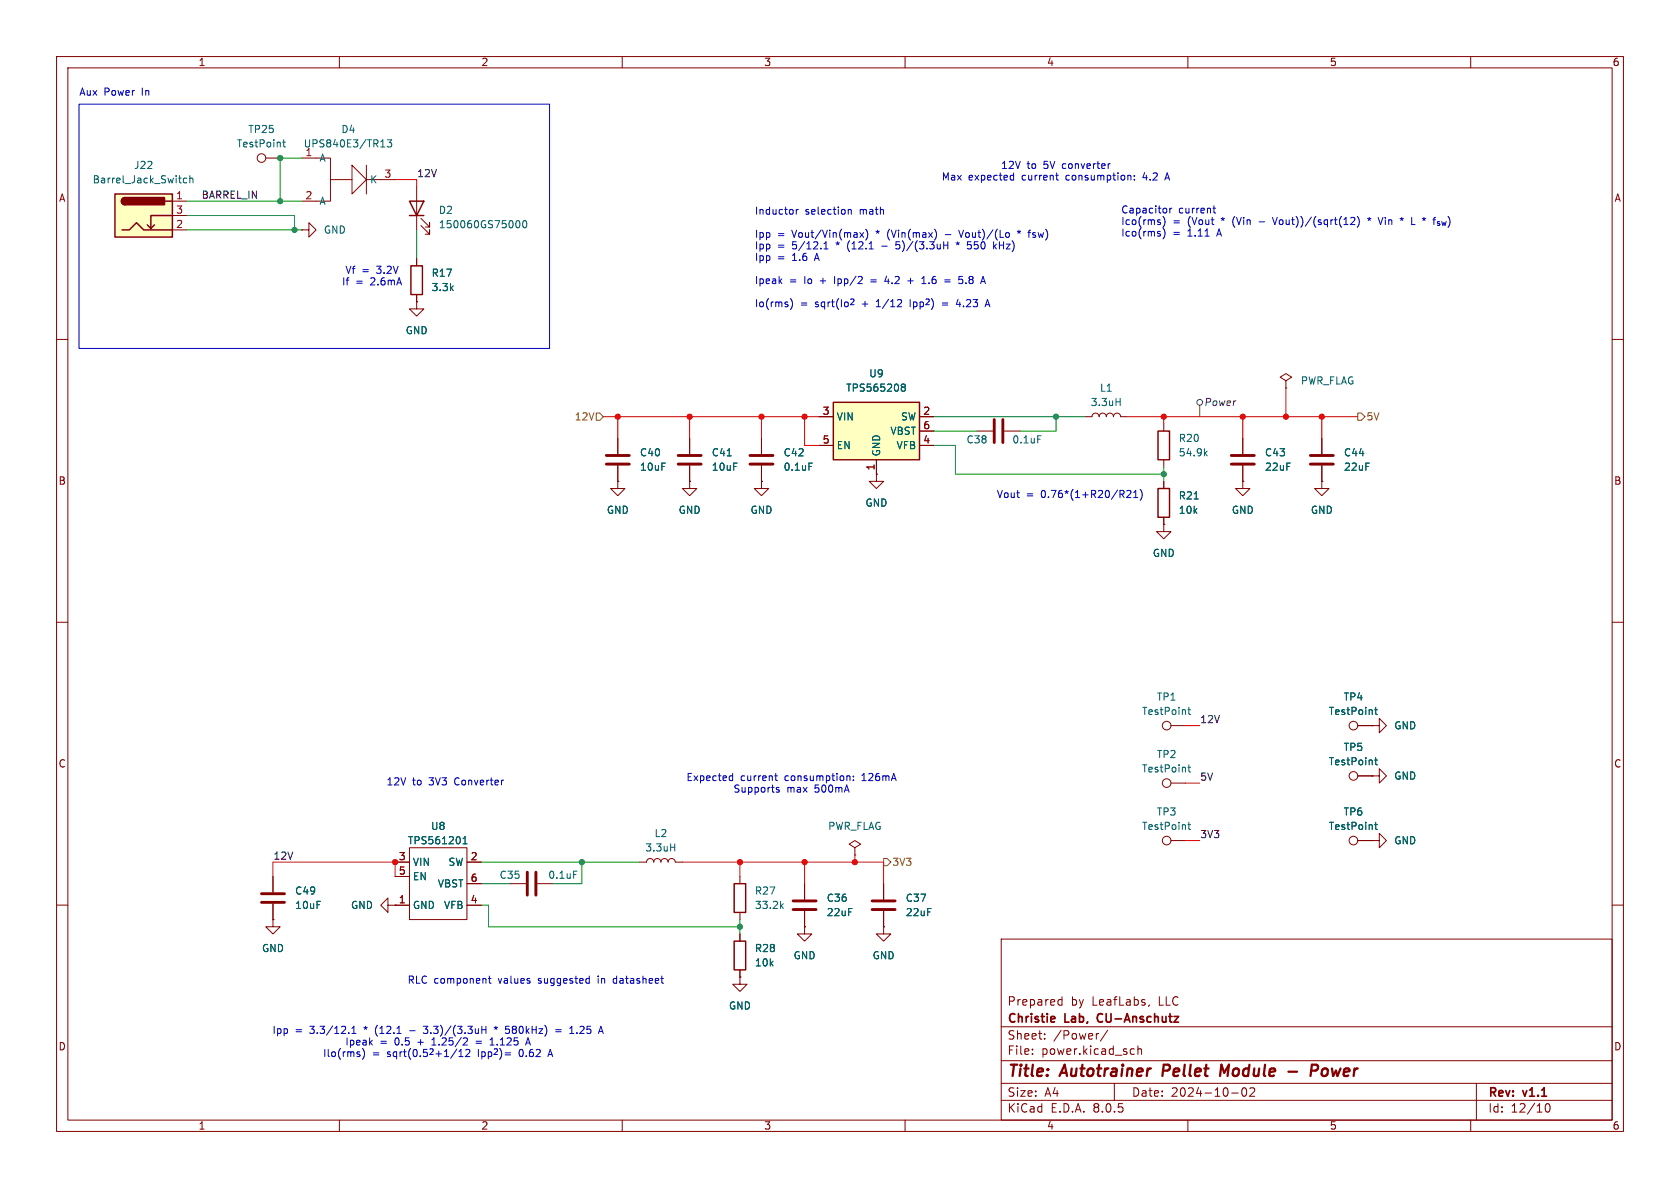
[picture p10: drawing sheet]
<svg xmlns="http://www.w3.org/2000/svg" width="297mm" height="210mm" viewBox="0 0 297 210" stroke-linecap="round" stroke-linejoin="round" font-family="sans-serif">
<g fill="none" stroke="#840000" stroke-width=".18">
<path d="M10 10h277v190h-277zM12 12h273v186h-273zM60 10v2M110 10v2M160 10v2M210 10v2M260 10v2M73.7 33v7.6M74.4 39.9l1.5 1.5v-.8v.8h-.7M74.4 38.6l1.5 1.5v-.7v.7h-.7M10 60h2M53.3 40.6h1.3v-1.2l1.3 1.2-1.3 1.3v-1.3"/>
<path d="M53.3 40.6h.1M73.7 53.3v1.3h1.2l-1.2 1.3-1.3-1.3h1.3M73.7 53.3h.1M73.7 45.7v1.3M73.7 52.1v1.2M285 60h2M109.2 77.5v2.8M121.9 77.5v2.8M233.7 77.5v2.8M109.2 85.1v1.3h1.3l-1.3 1.2-1.3-1.2h1.3M109.2 85.1h.1M109.2 82.3v2.8"/>
<path d="M121.9 85.1v1.3h1.3l-1.3 1.2-1.3-1.2h1.3M121.9 85.1h.1M121.9 82.3v2.8M134.6 85.1v1.3h1.3l-1.3 1.2-1.3-1.2h1.3M134.6 85.1h.1M205.7 92.7v1.3h1.3l-1.3 1.3-1.2-1.3h1.2M205.7 92.7h.1M205.7 85.1v1.3M205.7 91.4v1.3M219.7 85.1v1.3h1.3l-1.3 1.2-1.3-1.2h1.3M219.7 85.1h.1M233.7 85.1v1.3h1.2l-1.2 1.2-1.3-1.2h1.3"/>
<path d="M233.7 85.1h.1M233.7 82.3v2.8M10 110h2M285 110h2M10 160h2M130.8 154.9v1.3M142.2 156.2v2.8M156.2 156.2v2.8M285 160h2M130.8 161.3v1.3M142.2 161v2.8M156.2 161v2.8"/>
<path d="M177 166h108v32h-108zM187.2 177.6h.5M187.2 176.8h.5M187.7 176.2v1.5M203.2 177.6l-.2 .3M60 198v2M110 198v2M160 198v2M177 194.5h108M177 191.5h108M177 187.5h108M177 181.5h108"/>
<path d="M182.5 186.3v.1M182.5 185.5v.1M184.7 183.6v.1M184.7 182.8v.1M194.2 182.7l-.2 .1M195.8 182.1l-1.3 2M197 191.5v3M200.1 185.4l.4 .1M200.5 186.3l-.4 .1M201.2 185.5l.2-.1 .3 .1 .1 .9M201.2 184.9v1.5M210 198v2"/>
<path d="M217.7 193.2h1.2M219.7 192.4l.2-.1a.81 .81 0 0 1 .6 .6 .81 .81 0 0 1-.3 .8l-.2 .1a.81 .81 0 0 1-.3-1.4zM221 192.4l.5-.1 .2 .1 .1 .3-.9 1.1h.9M260 198v2M261 191.5v6.5M273.4 195.2l.1-.1a.81 .81 0 0 1 .6 .6 .81 .81 0 0 1-.3 .8l-.1 .1a.81 .81 0 0 1-.6-.6 .81 .81 0 0 1 .3-.8z"/>
</g>
<path d="M205.7 188.2l-.2 2M217.3 188.2l-.9 1.4-.5-1.4-.2 2M227.8 189.4h1.5M231.8 189.3h.8a.55 .55 0 0 0 .4-.5 .55 .55 0 0 0-.3-.6h-.8l-.2 2M234.4 188.9a.62 .62 0 0 0-.7 .4v.7l.3 .2h.3" fill="none" stroke="#840000" stroke-width=".4"/>
<path d="M186.4 179.8l.1 .2-.7 .2M194.1 179.4l-.1 .4 .1 .7" fill="none" stroke="#840000" stroke-width=".3"/>
<path d="M72.4 35.6h2.5l-1.2 2.5zM72.4 38.1h2.5M72.6 47h2.1v5.1h-2.1zM204.7 86.4h2.1v5h-2.1zM129.8 156.2h2v5.1h-2z" fill="none" stroke="#840000" stroke-width=".25"/>
<path d="M91.4 39.1l.1-.1a.68 .68 0 0 1 .4 .6 .68 .68 0 0 1-.4 .7l-.1-.1M92.6 39.1l.1-.1a.68 .68 0 0 1 .4 .6 .68 .68 0 0 1-.4 .7 .84 .84 0 0 1-.1-1.2zM128.6 80.6h.7M211.1 88.2h.7M138.5 159.8l-.5 .4M138.1 160.1l.4 .5" fill="none" stroke="#006464" stroke-width=".18"/>
<path d="M107.2 82h4.1M107.2 80.5h4.1M119.9 82h4.1M119.9 80.5h4.1M231.6 82h4.1M231.6 80.5h4.1M140.2 159.3h4.1M154.2 159.3h4M140.2 160.8h4.1M154.2 160.8h4" fill="none" stroke="#840000" stroke-width=".51"/>
<path d="M20.3 34.3h10.2v7.6h-10.2z" fill="#ffffc2"/>
<path d="M20.3 34.3h10.2v7.6h-10.2zM22.1 34.9a.64 .64 0 0 0-.6 .7 .64 .64 0 0 0 .6 .6M27.3 39.8l-.6 .6M29.2 35.6h1.3M30.5 38.1h-3.8v2.3l-.7-.6M21.6 40.6h1.3l1.2-1.2 1.3 1.2h5.1M204.7 76.2h2.1v5.1h-2.1zM129.8 166.4h2v5.1h-2z" fill="none" stroke="#840000" stroke-width=".25"/>
<g fill="#840000" stroke="#840000" stroke-width=".25">
<path d="M21.6 35.1l.5-.2v1.3a.63 .63 0 0 1-.6-.4 .63 .63 0 0 1 .1-.7z"/>
<path d="M22.1 34.9h7v1.3h-7z"/>
</g>
<g fill="none" stroke="#840000" stroke-width=".18">
<path d="M30.5 35.6h2.5M30.5 38.1h2.5M47 27.9h2.5M53.3 27.9h5.1v3.9M62.2 29.2l2.6 2.6-2.6 2.5zM62.2 31.8h-3.8v3.8h-5.1M64.8 29.2v5.1M64.8 31.8h5M30.5 40.6h2.5M134.6 77.5v2.8M172.7 76.2h2.8M177.5 76.2h2.8"/>
<path d="M191.8 73.7h1.2a.64 .64 0 0 1 .7-.7 .64 .64 0 0 1 .6 .7 .64 .64 0 0 1 .6-.7 .64 .64 0 0 1 .7 .7 .64 .64 0 0 1 .6-.7 .64 .64 0 0 1 .6 .7 .64 .64 0 0 1 .7-.7 .64 .64 0 0 1 .6 .7h1.3M205.7 74.9v1.3M219.7 77.5v2.8M227.3 67.3l1-.6-1-.7-1 .7 1 .6v1.3M227.3 68.6h.1M134.6 82.3v2.8M154.9 83.8v1.3h1.3l-1.3 1.3-1.2-1.3h1.2M154.9 83.8h.1M205.7 81.3v1.3M219.7 82.3v2.8M207 128.3h2.5M207 138.4h2.5"/>
<path d="M240 128.3h2.6M240 137.2h2.6M242.6 137.2h1.2v-1.3l1.3 1.3-1.3 1.2v-1.2M242.6 137.2h.1M242.6 128.3h1.2v-1.3l1.3 1.3-1.3 1.2v-1.2M242.6 128.3h.1M48.3 154.9v2.8M48.3 159.8v2.8M69.8 152.4h2.6M69.8 154.9h2.6M72.4 149.9h10.1v12.7h-10.1zM82.5 152.4h2.6"/>
<path d="M82.5 156.2h2.6M90.2 156.2h2.8M95 156.2h2.8M113 152.4h1.3a.64 .64 0 0 1 .6-.6 .64 .64 0 0 1 .7 .6 .64 .64 0 0 1 .6-.6 .64 .64 0 0 1 .6 .6 .64 .64 0 0 1 .7-.6 .64 .64 0 0 1 .6 .6 .64 .64 0 0 1 .6-.6 .64 .64 0 0 1 .7 .6h1.2M151.1 149.9l1-.7-1-.6-1 .6 1 .7v1.2M151.1 151.1h.1M207 148.6h2.5M240 148.6h2.6M242.6 148.6h1.2v-1.3l1.3 1.3-1.3 1.3v-1.3M242.6 148.6h.1M48.3 162.6v1.2h1.2l-1.2 1.3-1.3-1.3h1.3M48.3 162.6h.1"/>
<path d="M68.6 160v-1.2l-1.3 1.2 1.3 1.3v-1.3h1.2M69.8 160h.1M69.8 160h2.6M82.5 160h2.6M130.8 172.7v1.3h1.3l-1.3 1.3-1.3-1.3h1.3M130.8 172.7h.1M130.8 165.1v1.3M130.8 171.5v1.2M142.2 163.8v1.3h1.3l-1.3 1.3-1.2-1.3h1.2M142.2 163.8h.1M156.2 163.8v1.3h1.3l-1.3 1.3-1.3-1.3h1.3M156.2 163.8h.1"/>
<circle cx="46.2" cy="27.9" r=".76"/>
<circle cx="206.2" cy="138.4" r=".76"/>
<circle cx="206.2" cy="128.3" r=".76"/>
<circle cx="239.3" cy="137.2" r=".76"/>
<circle cx="239.3" cy="128.3" r=".76"/>
<circle cx="206.2" cy="148.6" r=".76"/>
<circle cx="239.3" cy="148.6" r=".76"/>
</g>
<g fill="none" stroke="#006464" stroke-width=".18">
<path d="M33 31.5h-.3l-.3 .2 .1 .6h.5M33.6 31.6l.1-.1h.3l.1 .8M33.6 31.1v1.2M50 25.1h.5M50.2 24.7v1.1l.3 .2M67.3 26h.7M68.5 24.7h.7l-.4 .5 .4 .1v.6l-.2 .1-.5-.1M183.5 77h.6M197.3 71h.7M198 70.4v1.3M213.4 79.7l-.5 .5M143 81.9h.6"/>
<path d="M213 80.1l.4 .5M210 125.5h.5M210 135.6h.5M210.2 125v1.1l.3 .2M210.2 135.2v1.1l.3 .2M243 125.5h.5M243 134.4h.5M243.2 125v1.1l.3 .2M243.2 133.9v1.1l.3 .2M81.9 149.2h.7M81.9 148.3l.3-.4v1.3M101.4 154h.6"/>
<path d="M118.6 149.8h.7M119.3 149.2v1.2M210 145.8h.5M210.2 145.4v1l.3 .2M243 145.8h.5M243.2 145.4v1l.3 .2"/>
</g>
<path d="M175.8 74.2v4M177.3 74.2v4M132.6 82h4.1M132.6 80.5h4.1M217.7 82h4M217.7 80.5h4M46.2 159.5h4.1M46.2 158h4.1M93.2 154.2v4M94.7 154.2v4" fill="none" stroke="#840000" stroke-width=".51"/>
<path d="M147.3 71.1h15.3v10.2h-15.3z" fill="#ffffc2"/>
<path d="M147.3 71.1h15.3v10.2h-15.3z" fill="none" stroke="#840000" stroke-width=".25"/>
<g fill="none" stroke="#840000" stroke-width=".18">
<path d="M73.7 53.3h.1M73.7 45.7v1.3M73.7 52.1v1.2M109.2 77.5v2.8M121.9 77.5v2.8M134.6 77.5v2.8M144.8 73.7h2.5M144.8 78.7h2.5M162.6 73.7h2.5M162.6 78.7h2.5M162.6 76.2h2.5M219.7 77.5v2.8"/>
<path d="M233.7 77.5v2.8M109.2 85.1h.1M109.2 82.3v2.8M121.9 85.1h.1M121.9 82.3v2.8M134.6 85.1h.1M134.6 82.3v2.8M154.9 83.8h.1M154.9 81.3v2.5M205.7 92.7h.1M205.7 85.1v1.3M205.7 91.4v1.3"/>
<path d="M219.7 85.1h.1M219.7 82.3v2.8M233.7 85.1h.1M233.7 82.3v2.8M240 128.3h2.6M240 137.2h2.6M242.6 137.2h.1M242.6 128.3h.1M48.3 154.9v2.8M48.3 159.8v2.8M69.8 152.4h2.6M69.8 154.9h2.6"/>
<path d="M82.5 152.4h2.6M82.5 156.2h2.6M142.2 156.2v2.8M156.2 156.2v2.8M240 148.6h2.6M242.6 148.6h.1M48.3 162.6h.1M69.8 160h.1M69.8 160h2.6M82.5 160h2.6M130.8 172.7h.1M130.8 165.1v1.3"/>
<path d="M130.8 171.5v1.2M142.2 163.8h.1M142.2 161v2.8M156.2 163.8h.1M156.2 161v2.8"/>
</g>
<g fill="none" stroke="#006464" stroke-width=".18">
<path d="M159.3 68.2l.3 .2M159.3 68.1l.3-.2 .3 .1 .2 .2-.3 .2M159.6 68.4h.2M159.6 68.4l-.3 .3M159.8 68.4l.3 .3-.1 .3-.4 .2-.3-.3M128.6 80.6h.7M143 81.9h.6M211.1 88.2h.7M243 125.5h.5M243 134.4h.5M243.2 125v1.1l.3 .2M243.2 133.9v1.1l.3 .2"/>
<path d="M81.9 149.2h.7M81.9 148.3l.3-.4v1.3M243 145.8h.5M243.2 145.4v1l.3 .2"/>
</g>
<g fill="none" stroke="#484848" stroke-width=".18">
<path d="M212.1 71.6v2.1"/>
<circle cx="212.1" cy="71.1" r=".51"/>
</g>
<path d="M105.4 73h.6l.7 .7-.7 .6h-.6zM240 73h.7l.6 .7-.6 .6h-.7zM156.2 151.8h.6l.7 .6-.7 .6h-.6z" fill="none" stroke="#725600" stroke-width=".18"/>
<g fill="none" stroke="#0000c2" stroke-width=".18">
<path d="M14 18.4h83.2v43.2h-83.2zM140.8 37v.9M141.1 37l-.3 .3M150 37.1l.1-.1 .3 .1 .1 .8M150 37v.9M178.8 31h.4M179.2 30.6v1.2M179.2 31.8h-.4M186.6 31h.5M186.8 31.7l.3 .1M196.3 28.9l-.3 .1M199.6 31l.3 .2v.6"/>
<path d="M200.5 31.7v.1M200.5 31v.2M205 39.3l.2 .2-.2 .2M205.9 38.8v.8l-.3 .6M206 31.5h.6M206.3 30.6l-.4 1.2M206.8 36.8v.9M207.2 36.8l-.4 .3M214.4 36.8h.5M214.6 36.4v1.1l.3 .2M222.6 39.2h1M225 38.4l.4 1.3"/>
<path d="M238.8 38.6l.5-.2 .2 .4-.8 .9h.8M239.9 38.2a1.46 1.46 0 0 1 0 2M241.8 38.6l.3 .1M242.1 38.4v.3M242.1 38.7l-.2 .3M242.1 38.7l.1 .3M242.4 38.6l-.3 .1M244.5 38.4l-.4 1.3M248.1 38.6l-.3 .1M254.9 39.2l.2 .6M139.7 52.8a1.46 1.46 0 0 1 0 1.9M145.7 44h.7"/>
<path d="M146 42.7v1.3M151.7 50.1h.7M152 41.1l.7 .9M152.4 49v.4M152.7 41.1l-.7 .9M153 40.5a1.47 1.47 0 0 1 .1 1.9M154 49.5h.9M154 49.8h.9M154.9 54.2h.7M155 53.3h-.1M155.9 43.5h1M156.7 48.8l-.3 .9h.8"/>
<path d="M158.4 43.9l.5 .1M158.4 42.7v.6l.1-.1M158.6 54.2h.8M159.3 53.1v.4M160.5 49.7h1M160.9 53v1.2M163 50.1h.7M163.1 49.2l.2-.3v1.2M165.4 40.9l.2 .5-.2 .7M166.8 43.3h.8M167 49.5h1M167 49.8h1"/>
<path d="M167.1 41.5h1M167.6 42.7v1.3M169 42.9l.3 .1M169.3 42.7v.3M169.3 43l-.2 .3M169.3 43l.2 .3M169.4 52.9l-.3 .9h.8M169.5 40.7l.4 1.3M169.6 42.9l-.3 .1M170 49.4l.2 .2v.3l-.2 .2M170.2 48.9h-.6l-.1 .6M171.1 42.7l-.1 .6 .2-.1"/>
<path d="M171.5 43.2l.2 .3M171.7 43.8l-.2 .2-.5-.1M173.8 48.9l.4 1.2M174.2 54.2l.4-1.2 .4 1.2M174.3 53.9h.6M175.8 43.5l.3 .5M176.1 43.2l-.4 .4M178.3 41.2l.1 .2-.1 .5M179.8 40.9l.3 .1M180.1 40.7v.3M180.1 41l-.1 .2M180.1 41l.2 .2"/>
<path d="M180.4 40.9l-.3 .1M205 41.3l.2 .2-.2 .2M205 40.9l.1 .1M205.6 40.3a1.46 1.46 0 0 1 0 1.9M199.2 86.8l.5-.1 .2 .4-.8 .9h.8M200.4 88h.7M200.4 87.1l.4-.4v1.3M201.6 86.5a1.46 1.46 0 0 1 0 1.9M129 137.9h.5M129 137.2h.5M129.5 136.7v1.3M137 137.1h.4"/>
<path d="M137.1 136.7v1.1l.3 .2M137.7 139.2h-.3l-.2 .2 .1 .2 .4 .1v.3h-.5M149.8 137.2h.4l.1 .8M150.9 137.9v.1M150.9 137.2v.1M86.3 173h.5M86.5 172.5v1.1l.3 .2M104.1 173h.1M104.2 172.5v1.3M104.2 173.8h-.1M108.5 173l-.1 .2 .1 .6M61.7 182.6v.1"/>
<path d="M62.2 182.7h.7M62.2 181.8l.4-.4v1.3M63.5 186.4l.2 .1-.2 .3M64.4 185.9v.8l-.3 .6M72.4 182.2h1M74.8 182.6l.6 .1M74.8 181.4h.8l-.4 .5h.2M76.4 184.7h.7M82.5 185.5l.4 .1 .2 .3-.8 .9h.8M82.6 183.8l-.7 .9h.7M84.2 184.1h.9M84.2 184.4h.9"/>
<path d="M85.2 181.4v1.3M85.2 182h.7M85.9 181.4v1.3M86.6 184.7h.8M86.6 183.8l.4-.3v1.2M87.4 181.6l.3 .1M87.7 181.4v.3M87.7 181.7l-.2 .3M87.7 181.7l.1 .3M88 181.6l-.3 .1M89.4 181.4h.6M89.5 181.9h.3l.3 .2"/>
<path d="M90.1 182.4l-.3 .3h-.3M92.9 184.7l.4-1.2 .5 1.2M93 184.4h.6M97 186.4h.6M97.3 185.5l-.4 1.3M98.2 182h1M98.2 182.4h1M100.7 182.7h.7M100.8 181.7l.3-.3v1.3M102 182.6v.1M105.9 182.3h.6M106.2 181.4l.4 1.3"/>
</g>
<g fill="none" stroke="#f00" stroke-width=".18">
<path d="M69.8 31.8h3.9v1.2M106.7 73.7h38.1M109.2 73.7v3.8M121.9 73.7v3.8M134.6 73.7v3.8M142.2 73.7v5h2.6M199.4 73.7h40.6M205.7 73.7v1.2M219.7 73.7v3.8M227.3 68.6v5.1M233.7 73.7v3.8M209.5 138.4h2.6"/>
<path d="M209.5 128.3h2.6M48.3 154.9v-2.5h21.5v2.5M120.6 152.4h35.6v3.8M130.8 152.4v2.5M142.2 152.4v3.8M151.1 151.1v1.3M209.5 148.6h2.6"/>
</g>
<g fill="none" stroke="#009600" stroke-width=".18">
<path d="M33 38.1h19.1v2.5M33 35.6h20.3M53.3 27.9h-3.8v7.7M33 40.6h20.3M73.7 40.6v5.1M165.1 73.7h26.7M165.1 78.7h3.8v5.1h36.8M165.1 76.2h7.6M186.7 73.7v2.5h-6.4M205.7 82.6v2.5M85.1 156.2h5.1M85.1 152.4h27.9"/>
<path d="M102.9 152.4v3.8h-5.1M85.1 160h1.3v3.8h44.4M130.8 162.6v2.5"/>
</g>
<g fill="#f00" stroke="#f00" stroke-width=".18">
<circle cx="134.6" cy="73.7" r=".46"/>
<circle cx="142.2" cy="73.7" r=".46"/>
<circle cx="109.2" cy="73.7" r=".46"/>
<circle cx="121.9" cy="73.7" r=".46"/>
<circle cx="130.8" cy="152.4" r=".46"/>
<circle cx="142.2" cy="152.4" r=".46"/>
<circle cx="69.8" cy="152.4" r=".46"/>
<circle cx="151.1" cy="152.4" r=".46"/>
<circle cx="233.7" cy="73.7" r=".46"/>
<circle cx="227.3" cy="73.7" r=".46"/>
<circle cx="205.7" cy="73.7" r=".46"/>
<circle cx="219.7" cy="73.7" r=".46"/>
</g>
<g fill="#009600" stroke="#009600" stroke-width=".18">
<circle cx="186.7" cy="73.7" r=".46"/>
<circle cx="49.5" cy="27.9" r=".46"/>
<circle cx="49.5" cy="35.6" r=".46"/>
<circle cx="52.1" cy="40.6" r=".46"/>
<circle cx="102.9" cy="152.4" r=".46"/>
<circle cx="130.8" cy="163.8" r=".46"/>
<circle cx="205.7" cy="83.8" r=".46"/>
</g>
<g font-size="2.8" fill="#840000">
<text x="178" y="190.9">Title:</text>
<text x="187.7" y="190.9">Autotrainer</text>
<text x="206.4" y="190.9">Pellet</text>
<text x="217.4" y="190.9">Module</text>
<text x="235" y="190.9">Power</text>
</g>
<g font-size="2.1" fill="#840000">
<text x="178" y="178">Prepared</text>
<text x="189.3" y="178">by</text>
<text x="193.1" y="178">LeafLabs,</text>
<text x="205" y="178">LLC</text>
<text x="178" y="184">Sheet:</text>
<text x="178" y="181.2">Christie</text>
<text x="186.2" y="184">/Power/</text>
<text x="188.3" y="181.2">Lab,</text>
<text x="194.7" y="181.2">CU-Anschutz</text>
<text x="178" y="186.7">File:</text>
<text x="184.1" y="186.7">power.kicad_sch</text>
<text x="178" y="196.9">KiCad</text>
<text x="178" y="194.1">Size:</text>
<text x="184.7" y="194.1">A4</text>
<text x="185.7" y="196.9">E.D.A.</text>
<text x="193.3" y="196.9">8.0.5</text>
<text x="200" y="194.1">Date:</text>
<text x="207" y="194.1">2024-10-02</text>
<text x="263" y="194.3">Rev:</text>
<text x="263" y="196.9">Id:</text>
<text x="267.1" y="196.9">12/10</text>
<text x="269.4" y="194.3">v1.1</text>
</g>
<g font-size="1.8" fill="#840000">
<text x="35" y="11.9">1</text>
<text x="85" y="11.9">2</text>
<text x="135" y="11.9">3</text>
<text x="185" y="11.9">4</text>
<text x="235" y="11.9">5</text>
<text x="285" y="11.9">6</text>
<text x="10.3" y="35.9">A</text>
<text x="285.3" y="35.9">A</text>
<text x="10.3" y="85.9">B</text>
<text x="285.3" y="85.9">B</text>
<text x="10.3" y="135.9">C</text>
<text x="285.3" y="135.9">C</text>
<text x="10.3" y="185.9">D</text>
<text x="285.3" y="185.9">D</text>
<text x="35" y="199.9">1</text>
<text x="85" y="199.9">2</text>
<text x="135" y="199.9">3</text>
<text x="185" y="199.9">4</text>
<text x="235" y="199.9">5</text>
<text x="285" y="199.9">6</text>
</g>
<g font-size="1.8" fill="#0000c2">
<text x="13.9" y="17.1">Aux</text>
<text x="18.4" y="17.1">Power</text>
<text x="25.2" y="17.1">In</text>
<text x="166.4" y="32.1">Max</text>
<text x="171.2" y="32.1">expected</text>
<text x="176.9" y="30.1">12V</text>
<text x="180.8" y="32.1">current</text>
<text x="181.6" y="30.1">to</text>
<text x="184.6" y="30.1">5V</text>
<text x="188.1" y="30.1">converter</text>
<text x="188.7" y="32.1">consumption:</text>
<text x="202.5" y="32.1">4.2</text>
<text x="206.7" y="32.1">A</text>
<text x="133.3" y="38.2">Inductor</text>
<text x="142.3" y="38.2">selection</text>
<text x="152.1" y="38.2">math</text>
<text x="198.1" y="37.9">Capacitor</text>
<text x="198.1" y="40">Ico(rms)</text>
<text x="207.3" y="40">=</text>
<text x="208.4" y="37.9">current</text>
<text x="210.1" y="40">(Vout</text>
<text x="216.2" y="40">*</text>
<text x="218.3" y="40">(Vin</text>
<text x="225.9" y="40">Vout))/(sqrt(12)</text>
<text x="242.9" y="40">*</text>
<text x="245" y="40">Vin</text>
<text x="249.1" y="40">*</text>
<text x="251.2" y="40">L *</text>
<text x="255.5" y="40">f_{sw})</text>
<text x="133.3" y="42.2">Ipp</text>
<text x="133.3" y="44.3">Ipp</text>
<text x="133.3" y="46.3">Ipp</text>
<text x="137.4" y="42.2">=</text>
<text x="137.4" y="44.3">=</text>
<text x="137.4" y="46.3">=</text>
<text x="140.2" y="42.2">Vout/Vin(max)</text>
<text x="140.2" y="44.3">5/12.1</text>
<text x="140.2" y="46.3">1.6</text>
<text x="144.4" y="46.3">A</text>
<text x="148.1" y="44.3">*</text>
<text x="150.2" y="44.3">(12.1</text>
<text x="155.2" y="42.2">*</text>
<text x="157.3" y="42.2">(Vin(max)</text>
<text x="159.2" y="44.3">5)/(3.3uH</text>
<text x="170.5" y="42.2">Vout)/(Lo</text>
<text x="172.3" y="44.3">550</text>
<text x="177.1" y="44.3">kHz)</text>
<text x="181" y="42.2">*</text>
<text x="183.1" y="42.2">fsw)</text>
<text x="198.1" y="42">Ico(rms)</text>
<text x="207.3" y="42">=</text>
<text x="210.1" y="42">1.11</text>
<text x="215.5" y="42">A</text>
<text x="60.4" y="50.7">If</text>
<text x="61" y="48.6">Vf</text>
<text x="62.9" y="50.7">=</text>
<text x="64" y="48.6">=</text>
<text x="65.6" y="50.7">2.6mA</text>
<text x="66.7" y="48.6">3.2V</text>
<text x="133.3" y="50.4">Ipeak</text>
<text x="139.5" y="50.4">=</text>
<text x="142.3" y="50.4">Io</text>
<text x="145.2" y="50.4">+</text>
<text x="148" y="50.4">Ipp/2</text>
<text x="157.3" y="50.4">4.2</text>
<text x="161.5" y="50.4">+</text>
<text x="164.2" y="50.4">1.6</text>
<text x="168.4" y="50.4">=</text>
<text x="171.2" y="50.4">5.8</text>
<text x="133.3" y="54.5">Io(rms)</text>
<text x="141.5" y="54.5">=</text>
<text x="144.2" y="54.5">sqrt(Io^{2} +</text>
<text x="155.4" y="54.5">1/12</text>
<text x="161.5" y="54.5">Ipp^{2})=</text>
<text x="170.2" y="54.5">4.23</text>
<text x="176.1" y="88.2">Vout</text>
<text x="181.4" y="88.2">=</text>
<text x="184.2" y="88.2">0.76*(1+R20/R21)</text>
<text x="68.2" y="139">12V</text>
<text x="72.9" y="139">to</text>
<text x="76" y="139">3V3</text>
<text x="80.6" y="139">Converter</text>
<text x="121.3" y="138.3">Expected</text>
<text x="129.6" y="140.3">Supports</text>
<text x="130.9" y="138.3">current</text>
<text x="138.8" y="138.3">consumption:</text>
<text x="139.1" y="140.3">max</text>
<text x="144.1" y="140.3">500mA</text>
<text x="152.6" y="138.3">126mA</text>
<text x="72" y="174.1">RLC component</text>
<text x="88.2" y="174.1">values</text>
<text x="95.4" y="174.1">suggested</text>
<text x="106.2" y="174.1">in</text>
<text x="109.1" y="174.1">datasheet</text>
<text x="48.1" y="183">Ipp</text>
<text x="52.1" y="183">=</text>
<text x="54.9" y="183">3.3/12.1</text>
<text x="60.9" y="185">Ipeak</text>
<text x="64.6" y="183">*</text>
<text x="66.8" y="183">(12.1</text>
<text x="67.1" y="185">=</text>
<text x="69.9" y="185">0.5</text>
<text x="74.1" y="185">+</text>
<text x="75.8" y="183">3.3)/(3.3uH</text>
<text x="76.8" y="185">1.25/2</text>
<text x="87.5" y="185">1.125</text>
<text x="88.5" y="183">*</text>
<text x="90.6" y="183">580kHz)</text>
<text x="99.7" y="183">=</text>
<text x="102.4" y="183">1.25</text>
<text x="57" y="187.1">Ilo(rms)</text>
<text x="65.8" y="187.1">=</text>
<text x="68.6" y="187.1">sqrt(0.5^{2}+1/12</text>
<text x="84.8" y="187.1">Ipp^{2})= 0.62</text>
<text x="97.6" y="187.1">A</text>
</g>
<g font-size="1.8" fill="#006464">
<text x="43.8" y="23.7">TP25</text>
<text x="60.3" y="23.7">D4</text>
<text x="41.8" y="26.3">TestPoint</text>
<text x="53.6" y="26.3">UPS840E3/TR13</text>
<text x="53.9" y="27.7">1</text>
<text x="56.4" y="28.8">A</text>
<text x="16.3" y="32.6">Barrel_Jack_Switch</text>
<text x="23.6" y="30.1">J22</text>
<text x="65.3" y="32.6">K</text>
<text x="56.4" y="36.4">A</text>
<text x="57.2" y="41.5">GND</text>
<text x="77.5" y="38">D2</text>
<text x="77.5" y="40.6">150060GS75000</text>
<text x="76.2" y="51.7">3.3k</text>
<text x="76.2" y="49.1">R17</text>
<text x="71.6" y="59.3">GND</text>
<text x="149.5" y="69.4">TPS565208</text>
<text x="153.6" y="66.9">U9</text>
<text x="192.7" y="72">3.3uH</text>
<text x="194.4" y="69.4">L1</text>
<text x="229.9" y="68.2">PWR_FLAG</text>
<text x="147.8" y="74.5">VIN</text>
<text x="157.3" y="77.1">VBST</text>
<text x="159.2" y="74.5">SW</text>
<text x="113" y="80.9">C40</text>
<text x="113" y="83.4">10uF</text>
<text x="125.7" y="80.9">C41</text>
<text x="125.7" y="83.4">10uF</text>
<text x="138.4" y="80.9">C42</text>
<text x="138.4" y="83.4">0.1uF</text>
<text x="147.8" y="79.6">EN</text>
<text x="155.8" y="80.8" transform="rotate(-90 155.8 80.8)">GND</text>
<text x="158.4" y="79.6">VFB</text>
<text x="170.8" y="78.6">C38</text>
<text x="178.9" y="78.6">0.1uF</text>
<text x="208.3" y="78.3">R20</text>
<text x="208.3" y="80.9">54.9k</text>
<text x="223.5" y="80.9">C43</text>
<text x="223.5" y="83.4">22uF</text>
<text x="237.5" y="80.9">C44</text>
<text x="237.5" y="83.4">22uF</text>
<text x="152.9" y="89.8">GND</text>
<text x="208.3" y="88.5">R21</text>
<text x="107.2" y="91">GND</text>
<text x="119.9" y="91">GND</text>
<text x="132.6" y="91">GND</text>
<text x="208.3" y="91">10k</text>
<text x="217.7" y="91">GND</text>
<text x="231.6" y="91">GND</text>
<text x="203.7" y="98.7">GND</text>
<text x="204.4" y="124.1">TP1</text>
<text x="237.4" y="124.1">TP4</text>
<text x="201.8" y="126.6">TestPoint</text>
<text x="234.8" y="126.6">TestPoint</text>
<text x="246.4" y="129.1">GND</text>
<text x="201.8" y="136.8">TestPoint</text>
<text x="204.4" y="134.2">TP2</text>
<text x="234.8" y="135.5">TestPoint</text>
<text x="237.4" y="132.9">TP5</text>
<text x="246.4" y="138">GND</text>
<text x="72" y="149.5">TPS561201</text>
<text x="76.1" y="146.9">U8</text>
<text x="115.6" y="148.2">L2</text>
<text x="146.3" y="146.9">PWR_FLAG</text>
<text x="201.8" y="146.9">TestPoint</text>
<text x="204.4" y="144.4">TP3</text>
<text x="234.8" y="146.9">TestPoint</text>
<text x="237.4" y="144.4">TP6</text>
<text x="246.4" y="149.5">GND</text>
<text x="72.9" y="153.3">VIN</text>
<text x="72.9" y="155.8">EN</text>
<text x="79.2" y="153.3">SW</text>
<text x="88.2" y="155.5">C35</text>
<text x="96.8" y="155.5">0.1uF</text>
<text x="114" y="150.7">3.3uH</text>
<text x="52.1" y="158.3">C49</text>
<text x="52.1" y="160.9">10uF</text>
<text x="62" y="160.9">GND</text>
<text x="72.9" y="160.9">GND</text>
<text x="77.3" y="157.1">VBST</text>
<text x="78.4" y="160.9">VFB</text>
<text x="133.4" y="158.3">R27</text>
<text x="133.4" y="160.9">33.2k</text>
<text x="146.1" y="159.6">C36</text>
<text x="160" y="159.6">C37</text>
<text x="146.1" y="162.2">22uF</text>
<text x="160" y="162.2">22uF</text>
<text x="46.2" y="168.5">GND</text>
<text x="133.4" y="171">10k</text>
<text x="133.4" y="168.5">R28</text>
<text x="140.2" y="169.8">GND</text>
<text x="154.2" y="169.8">GND</text>
<text x="128.8" y="178.7">GND</text>
</g>
<g font-size="1.8" fill="#a90000">
<text x="31" y="35.3">1</text>
<text x="53.9" y="35.3">2</text>
<text x="67.9" y="31.5">3</text>
<text x="31" y="40.4">2</text>
<text x="31" y="37.8">3</text>
<text x="145.3" y="73.4">3</text>
<text x="163.1" y="73.4">2</text>
<text x="163.1" y="75.9">6</text>
<text x="145.3" y="78.5">5</text>
<text x="154.7" y="83.3" transform="rotate(-90 154.7 83.3)">1</text>
<text x="163.1" y="78.5">4</text>
<text x="70.4" y="152.1">3</text>
<text x="70.4" y="154.7">5</text>
<text x="83.1" y="152.1">2</text>
<text x="83.1" y="156">6</text>
<text x="70.4" y="159.8">1</text>
<text x="83.1" y="159.8">4</text>
</g>
<g font-size="1.8" fill="#0f0f0f">
<text x="35.6" y="35.2">BARREL_IN</text>
<text x="73.7" y="31.4">12V</text>
<text x="212.1" y="127.9">12V</text>
<text x="212.1" y="138.1">5V</text>
<text x="212.1" y="148.2">3V3</text>
<text x="48.3" y="152.1">12V</text>
</g>
<text font-size="1.8" fill="#484848" x="212.8" y="72">Power</text>
<g font-size="1.8" fill="#725600">
<text x="101.5" y="74.5">12V</text>
<text x="241.5" y="74.5">5V</text>
<text x="157.7" y="153.3">3V3</text>
</g>
</svg>
